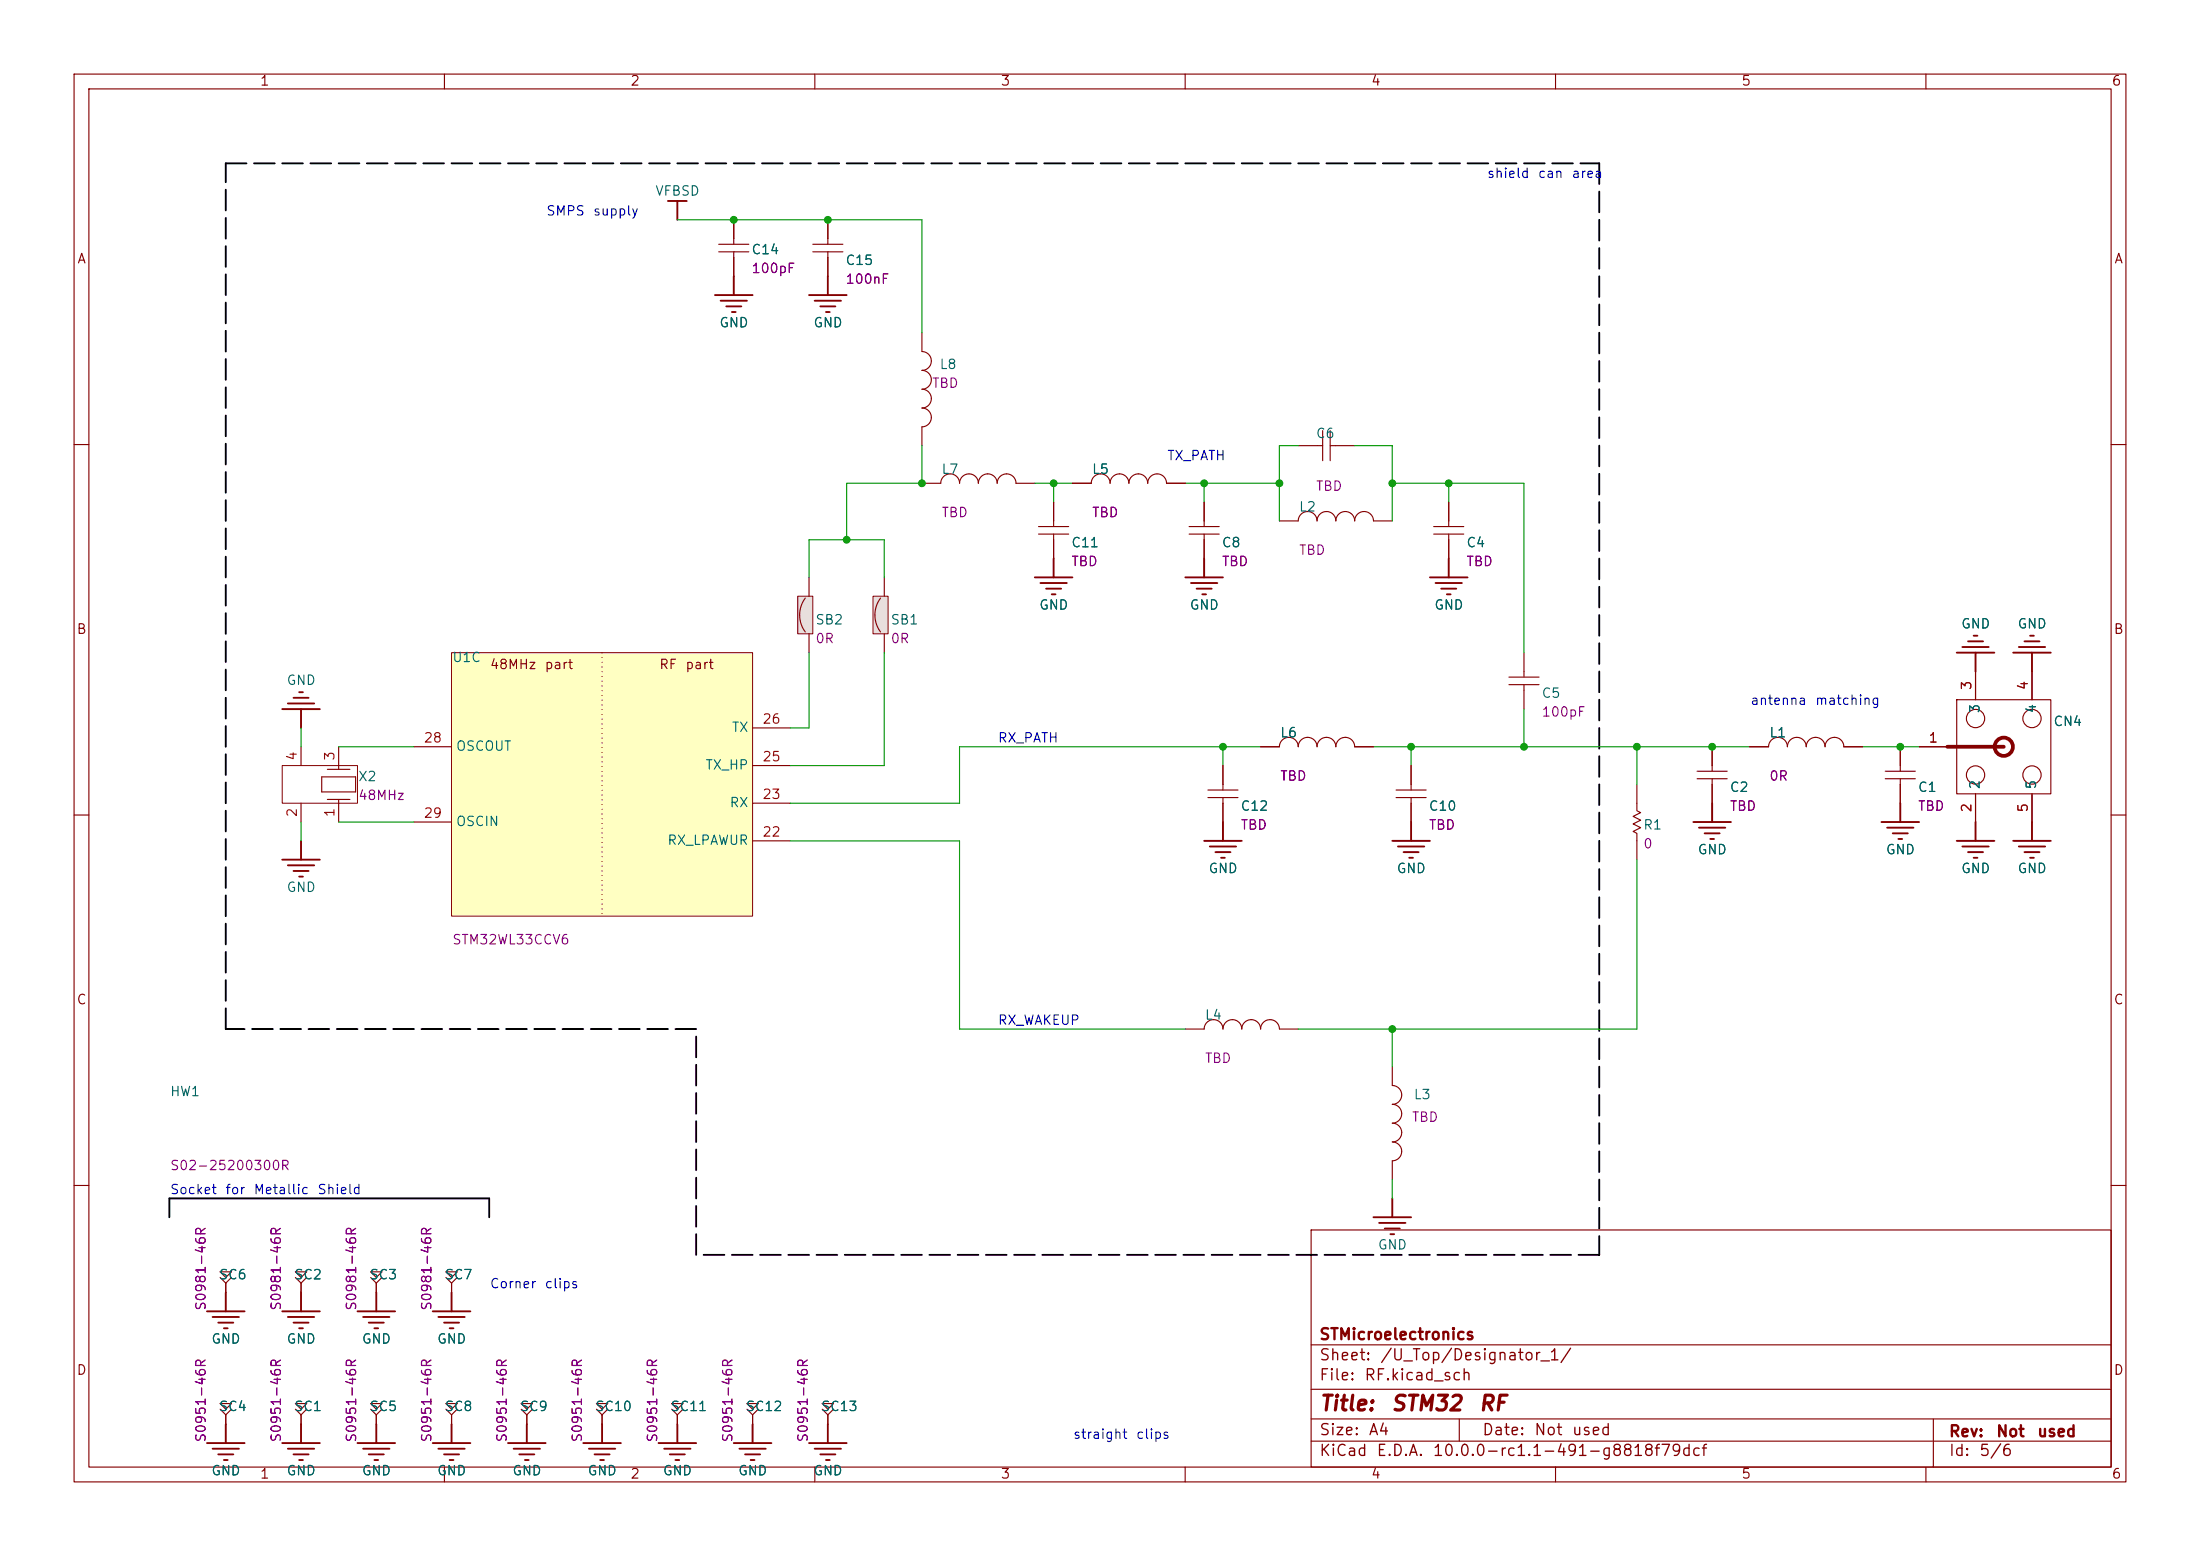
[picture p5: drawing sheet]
<svg xmlns="http://www.w3.org/2000/svg" width="297mm" height="210mm" viewBox="0 0 297 210" stroke-linecap="round" stroke-linejoin="round" font-family="sans-serif">
<g fill="none" stroke="#840000" stroke-width=".15">
<path d="M10 10h277v190h-277zM12 12h273v186h-273zM60 10v2M110 10v2M160 10v2M210 10v2M260 10v2M97 33h4.1M97 34h4.1M99.1 29.7v3.3M99.1 34v3.3M109.7 33h4.1"/>
<path d="M109.7 34h4.1M111.8 29.7v3.3M111.8 34v3.3M10 60h2M144.8 65.2h2.5a1.27 1.27 0 0 1 1.3-1.2 1.27 1.27 0 0 1 1.3 1.2 1.27 1.27 0 0 1 1.2-1.2 1.27 1.27 0 0 1 1.3 1.2 1.27 1.27 0 0 1 1.3-1.2 1.27 1.27 0 0 1 1.2 1.2 1.27 1.27 0 0 1 1.3-1.2 1.27 1.27 0 0 1 1.3 1.2h2.5M160.5 72.1h4.1M160.5 71.1h4.1M162.6 67.8v3.3M162.6 72.1v3.3M172.7 70.3h2.6a1.27 1.27 0 0 1 1.2-1.3 1.27 1.27 0 0 1 1.3 1.3 1.27 1.27 0 0 1 1.3-1.3 1.27 1.27 0 0 1 1.2 1.3 1.27 1.27 0 0 1 1.3-1.3 1.27 1.27 0 0 1 1.3 1.3 1.27 1.27 0 0 1 1.3-1.3 1.27 1.27 0 0 1 1.2 1.3h2.6M285 60h2M10 110h2"/>
<path d="M40.6 100.8v2.5M40.6 108.4v2.5M43.4 104.9h4.6v2h-4.6zM44.2 103.8h3M44.2 107.9h3M45.7 100.8v3M45.7 107.9v3M236.2 100.8h2.6a1.27 1.27 0 0 1 1.2-1.3 1.27 1.27 0 0 1 1.3 1.3 1.27 1.27 0 0 1 1.3-1.3 1.27 1.27 0 0 1 1.2 1.3 1.27 1.27 0 0 1 1.3-1.3 1.27 1.27 0 0 1 1.3 1.3 1.27 1.27 0 0 1 1.3-1.3 1.27 1.27 0 0 1 1.2 1.3h2.6M285 110h2M10 160h2M177 166h108v32h-108zM285 160h2"/>
<path d="M60 198v2M110 198v2M160 198v2M177 194.5h108M177 191.5h108M177 187.5h108M177 181.5h108M197 191.5v3M210 198v2M260 198v2M261 191.5v6.5"/>
</g>
<g fill="none" stroke="#840000" stroke-width=".25">
<path d="M90.2 27.1h2.5M91.4 27.1v2.6M109.2 39.8h5.1M111.8 37.3v2.5M110 40.6h3.5M110.7 41.4h2.1M111.5 42.1h.5M160 77.9h5.1M160.8 78.7h3.5M161.5 79.5h2.1M162.6 75.4v2.5M38.1 95.7h5.1"/>
<path d="M38.9 94.9h3.5M39.6 94.2h2.1M40.4 93.4h.5M40.6 95.7v2.5M162.3 80.2h.5M254 110.9h5.1M254.8 111.7h3.5M255.5 112.5h2.1M256.3 113.2h.5M256.5 108.4v2.5M264.2 113.5h5M264.9 114.2h3.6"/>
<path d="M265.7 115h2M266.4 115.8h.6M266.7 110.9v2.6M271.8 113.5h5.1M272.5 114.2h3.6M273.3 115h2M274.1 115.8h.5M274.3 110.9v2.6"/>
</g>
<path d="M38.1 103.3h10.2v5.1h-10.2z" fill="none" stroke="#800000" stroke-width=".14"/>
<path d="M61 88.1h40.6v35.5h-40.6z" fill="#ffffc2"/>
<path d="M81.3 88.1v35.5" fill="none" stroke="#840000" stroke-width=".15" stroke-dasharray="0 .6"/>
<path d="M61 88.1h40.6v35.5h-40.6z" fill="none" stroke="#800000" stroke-width=".14"/>
<g fill="none" stroke="#840000" stroke-width=".15">
<path d="M178.6 58.1v4.1M179.6 58.1v4.1M140.2 72.1h4.1M140.2 71.1h4.1M142.2 67.8v3.3M142.2 72.1v3.3M175.3 60.1h3.3M179.6 60.1h3.3M193.5 72.1h4.1M193.5 71.1h4.1M195.6 67.8v3.3M195.6 72.1v3.3"/>
<path d="M101.6 98.2h5.1M55.9 100.8h5.1M55.9 110.9h5.1M101.6 113.5h5.1M101.6 108.4h5.1M101.6 103.3h5.1M29.7 171.7h1.5l-.7 .7zM29.7 172.4l.8 .8M30.5 173.2v1.2M31.2 172.4l-.7 .8M39.9 172.4l.7 .8M39.9 171.7h1.5l-.8 .7z"/>
<path d="M40.6 173.2v1.2M41.4 172.4l-.8 .8M29.7 189.4h1.5l-.7 .8zM29.7 190.2l.8 .8M30.5 191v1.2M31.2 190.2l-.7 .8M39.9 189.4h1.5l-.8 .8zM39.9 190.2l.7 .8M40.6 191v1.2M41.4 190.2l-.8 .8M50 189.4h1.6l-.8 .8zM50 190.2l.8 .8"/>
<path d="M50.8 191v1.2M51.6 190.2l-.8 .8M60.2 189.4h1.5l-.7 .8zM60.2 190.2l.8 .8M61 191v1.2M61.7 190.2l-.7 .8M70.4 190.2l.7 .8M70.4 189.4h1.5l-.8 .8zM71.1 191v1.2M71.9 190.2l-.8 .8M80.5 189.4h1.5l-.7 .8zM80.5 190.2l.8 .8"/>
<path d="M81.3 191v1.2M82 190.2l-.7 .8M90.7 189.4h1.5l-.8 .8zM90.7 190.2l.7 .8M91.4 191v1.2M92.2 190.2l-.8 .8"/>
</g>
<g fill="none" stroke="#840000" stroke-width=".25">
<path d="M96.5 39.8h5.1M99.1 37.3v2.5M97.3 40.6h3.5M98 41.4h2.1M98.8 42.1h.5M139.7 77.9h5.1M140.5 78.7h3.5M141.2 79.5h2.1M142.2 75.4v2.5M193 77.9h5.1M193.8 78.7h3.6M194.6 79.5h2"/>
<path d="M195.6 75.4v2.5M142 80.2h.5M195.3 80.2h.5M38.1 116h5.1M38.9 116.8h3.5M39.6 117.6h2.1M40.4 118.3h.5M40.6 113.5v2.5M27.9 177h5.1M28.7 177.7h3.6M29.5 178.5h2M30.2 179.3h.5"/>
<path d="M30.5 174.4v2.6M38.1 177h5.1M38.9 177.7h3.5M39.6 178.5h2.1M40.4 179.3h.5M40.6 174.4v2.6M27.9 194.8h5.1M28.7 195.5h3.6M29.5 196.3h2M30.2 197.1h.5M30.5 192.2v2.6M38.1 194.8h5.1"/>
<path d="M38.9 195.5h3.5M39.6 196.3h2.1M40.4 197.1h.5M40.6 192.2v2.6M48.3 194.8h5M49 195.5h3.6M49.8 196.3h2M50.5 197.1h.6M50.8 192.2v2.6M58.4 194.8h5.1M59.2 195.5h3.5M59.9 196.3h2.1"/>
<path d="M60.7 197.1h.5M61 192.2v2.6M68.6 194.8h5.1M69.3 195.5h3.6M70.1 196.3h2M70.9 197.1h.5M71.1 192.2v2.6M78.7 194.8h5.1M79.5 195.5h3.6M80.3 196.3h2M81 197.1h.5M81.3 192.2v2.6"/>
<path d="M99.1 194.8h5M99.8 195.5h3.6M100.6 196.3h2M101.3 197.1h.6M101.6 192.2v2.6M109.2 194.8h5.1M110 195.5h3.5M110.7 196.3h2.1M111.5 197.1h.5M111.8 192.2v2.6"/>
</g>
<path d="M117.9 80.5h2v5h-2z" fill="#e0e0e0"/>
<path d="M119.4 77.9v2.6M118.9 80.7a3.8 3.8 0 0 0 0 4.6M119.4 85.5v2.6" fill="none" stroke="#840000" stroke-width=".15"/>
<path d="M117.9 80.5h2v5h-2z" fill="none" stroke="#800000" stroke-width=".14"/>
<path d="M107.7 80.5h2v5h-2z" fill="#e0e0e0"/>
<g fill="none" stroke="#840000" stroke-width=".15">
<path d="M99.1 29.7v2.5M99.1 34.7v2.6M111.8 29.7v2.5M111.8 34.7v2.6M124.5 44.9v2.5a1.27 1.27 0 0 1 1.2 1.3 1.27 1.27 0 0 1-1.2 1.3 1.27 1.27 0 0 1 1.2 1.3 1.27 1.27 0 0 1-1.2 1.2 1.27 1.27 0 0 1 1.2 1.3 1.27 1.27 0 0 1-1.2 1.3 1.27 1.27 0 0 1 1.2 1.2 1.27 1.27 0 0 1-1.2 1.3v2.5M109.2 77.9v2.6M124.5 65.2h2.5a1.27 1.27 0 0 1 1.3-1.2 1.27 1.27 0 0 1 1.2 1.2 1.27 1.27 0 0 1 1.3-1.2 1.27 1.27 0 0 1 1.3 1.2M132.1 65.2a1.27 1.27 0 0 1 1.3-1.2 1.27 1.27 0 0 1 1.2 1.2 1.27 1.27 0 0 1 1.3-1.2 1.27 1.27 0 0 1 1.3 1.2h2.5M142.2 67.8v2.5M142.2 72.8v2.6M144.8 65.2h2.5M157.5 65.2h2.5"/>
<path d="M162.6 67.8v2.5M162.6 72.8v2.6M195.6 67.8v2.5M195.6 72.8v2.6M108 83a3.8 3.8 0 0 0 .7 2.3M108.7 80.7a3.8 3.8 0 0 0-.8 2.3M109.2 85.5v2.6M203.7 92.4h4.1M203.7 91.4h4.1M205.7 88.1v3.3M205.7 92.4v3.3M264.2 94.4h12.7v12.7h-12.7z"/>
<path d="M266.7 90.6v3.8M274.3 90.6v3.8M163.1 107.6h4M163.1 106.6h4M165.1 103.3v3.3M165.1 107.6v3.3M170.2 100.8h2.5a1.27 1.27 0 0 1 1.3-1.3 1.27 1.27 0 0 1 1.3 1.3 1.27 1.27 0 0 1 1.2-1.3 1.27 1.27 0 0 1 1.3 1.3 1.27 1.27 0 0 1 1.3-1.3 1.27 1.27 0 0 1 1.2 1.3 1.27 1.27 0 0 1 1.3-1.3 1.27 1.27 0 0 1 1.3 1.3h2.5M188.5 107.6h4M188.5 106.6h4M190.5 103.3v3.3M190.5 107.6v3.3M221 105.9v3.5l.5 .3-1 .5 1 .5-1 .5 1 .5-1 .5 .5 .3v3.5"/>
<path d="M229.1 105.1h4.1M229.1 104.1h4.1M231.1 100.8v3.3M231.1 105.1v3.3M236.2 100.8h2.6M248.9 100.8h2.6M254.5 105.1h4.1M254.5 104.1h4.1M256.5 100.8v3.3M256.5 105.1v3.3M259.1 100.8h3.8M266.7 107.1v3.8"/>
<path d="M274.3 107.1v3.8M160 138.9h2.6a1.27 1.27 0 0 1 1.2-1.3 1.27 1.27 0 0 1 1.3 1.3 1.27 1.27 0 0 1 1.3-1.3 1.27 1.27 0 0 1 1.2 1.3 1.27 1.27 0 0 1 1.3-1.3 1.27 1.27 0 0 1 1.3 1.3 1.27 1.27 0 0 1 1.3-1.3 1.27 1.27 0 0 1 1.2 1.3h2.6M188 144v2.5a1.27 1.27 0 0 1 1.2 1.3 1.27 1.27 0 0 1-1.2 1.3 1.27 1.27 0 0 1 1.2 1.2 1.27 1.27 0 0 1-1.2 1.3M188 151.6a1.27 1.27 0 0 1 1.2 1.3 1.27 1.27 0 0 1-1.2 1.2 1.27 1.27 0 0 1 1.2 1.3 1.27 1.27 0 0 1-1.2 1.3v2.5M30.5 173.2v1.2M40.6 173.2v1.2M50 171.7h1.6l-.8 .7zM50 172.4l.8 .8M50.8 173.2v1.2M51.6 172.4l-.8 .8M60.2 172.4l.8 .8M60.2 171.7h1.5l-.7 .7z"/>
<path d="M61 173.2v1.2M61.7 172.4l-.7 .8M30.5 191v1.2M40.6 191v1.2M50.8 191v1.2M61 191v1.2M71.1 191v1.2M81.3 191v1.2M91.4 191v1.2M100.8 190.2l.8 .8M100.8 189.4h1.6l-.8 .8zM101.6 191v1.2"/>
<path d="M102.4 190.2l-.8 .8M111 189.4h1.5l-.7 .8zM111 190.2l.8 .8M111.8 191v1.2M112.5 190.2l-.7 .8"/>
<circle cx="266.7" cy="97" r="1.23"/>
<circle cx="274.3" cy="97" r="1.23"/>
<circle cx="266.7" cy="104.6" r="1.23"/>
<circle cx="274.3" cy="104.6" r="1.23"/>
</g>
<path d="M107.7 80.5h2v5h-2z" fill="none" stroke="#800000" stroke-width=".14"/>
<g fill="none" stroke="#840000" stroke-width=".25">
<path d="M264.2 88.1h5M264.9 87.3h3.6M265.7 86.6h2M266.4 85.8h.6M266.7 88.1v2.5M271.8 88.1h5.1M272.5 87.3h3.6M273.3 86.6h2M274.1 85.8h.5M274.3 88.1v2.5M162.6 113.5h5M163.3 114.2h3.6"/>
<path d="M164.1 115h2M164.8 115.8h.6M165.1 110.9v2.6M188 113.5h5M188.7 114.2h3.6M189.5 115h2M190.2 115.8h.6M190.5 110.9v2.6M228.6 110.9h5.1M229.4 111.7h3.5M230.1 112.5h2.1M230.9 113.2h.5"/>
<path d="M231.1 108.4v2.5M48.3 177h5M49 177.7h3.6M49.8 178.5h2M50.5 179.3h.6M50.8 174.4v2.6M58.4 177h5.1M59.2 177.7h3.5M59.9 178.5h2.1M60.7 179.3h.5M61 174.4v2.6M185.4 164.3h5.1"/>
<path d="M186.2 165h3.5M186.9 165.8h2.1M187.7 166.6h.5M188 161.7v2.6M88.9 194.8h5.1M89.7 195.5h3.5M90.4 196.3h2.1M91.2 197.1h.5M91.4 192.2v2.6"/>
</g>
<g fill="none" stroke="#840000" stroke-width=".51">
<path d="M262.9 100.8h7.6"/>
<circle cx="270.5" cy="100.8" r="1.23"/>
</g>
<path d="M30.5 22h185.4M215.9 22v147.4M30.5 138.9v-116.9M94 138.9h-63.5M94 169.4v-30.5M215.9 169.4h-121.9" fill="none" stroke="#000" stroke-width=".25" stroke-dasharray="2.8 1"/>
<path d="M22.9 164.3v-2.6h43.1v2.6" fill="none" stroke="#000" stroke-width=".25"/>
<g fill="none" stroke="#009600" stroke-width=".15">
<path d="M91.4 29.7h33.1v15.2M109.2 77.9v-5.1h10.2v5.1M124.5 60.1v5.1h-10.2v7.6M139.7 65.2h5.1M142.2 65.2v2.6M160 65.2h12.7M162.6 65.2v2.6M175.3 60.1h-2.6v10.2M182.9 60.1h5.1v10.2M188 65.2h17.7v22.9M195.6 65.2v2.6M40.6 98.2v2.6"/>
<path d="M109.2 88.1v10.1h-2.5M119.4 88.1v15.2h-12.7M205.7 95.7v5.1M40.6 110.9v2.6M45.7 100.8h10.2M45.7 110.9h10.2M106.7 113.5h22.8v25.4h30.5M165.1 100.8v2.5M170.2 100.8h-40.7v7.6h-22.8M185.4 100.8h50.8M190.5 100.8v2.5M221 116v22.9h-45.7"/>
<path d="M221 100.8v5.1M251.5 100.8h7.6M188 138.9v5.1M188 159.2v2.5"/>
</g>
<g fill="#009600" stroke="#009600" stroke-width=".14">
<circle cx="195.6" cy="65.2" r=".46"/>
<circle cx="172.7" cy="65.2" r=".46"/>
<circle cx="162.6" cy="65.2" r=".46"/>
<circle cx="142.2" cy="65.2" r=".46"/>
<circle cx="188" cy="138.9" r=".46"/>
<circle cx="165.1" cy="100.8" r=".46"/>
<circle cx="114.3" cy="72.8" r=".46"/>
<circle cx="124.5" cy="65.2" r=".46"/>
<circle cx="99.1" cy="29.7" r=".46"/>
<circle cx="111.8" cy="29.7" r=".46"/>
<circle cx="256.5" cy="100.8" r=".46"/>
<circle cx="188" cy="65.2" r=".46"/>
<circle cx="221" cy="100.8" r=".46"/>
<circle cx="205.7" cy="100.8" r=".46"/>
<circle cx="190.5" cy="100.8" r=".46"/>
<circle cx="231.1" cy="100.8" r=".46"/>
</g>
<g font-size="2" fill="#840000">
<text x="178" y="190.9">Title:</text>
<text x="187.7" y="190.9">STM32</text>
<text x="199.5" y="190.9">RF</text>
</g>
<g font-size="1.5" fill="#840000">
<text x="178" y="184">Sheet:</text>
<text x="178" y="181.2">STMicroelectronics</text>
<text x="186.2" y="184">/U_Top/Designator_1/</text>
<text x="178" y="186.7">File:</text>
<text x="184.1" y="186.7">RF.kicad_sch</text>
<text x="178" y="196.9">KiCad</text>
<text x="178" y="194.1">Size:</text>
<text x="184.7" y="194.1">A4</text>
<text x="185.7" y="196.9">E.D.A.</text>
<text x="193.3" y="196.9">10.0.0-rc1.1-491-g8818f79dcf</text>
<text x="200" y="194.1">Date:</text>
<text x="207" y="194.1">Not</text>
<text x="212.1" y="194.1">used</text>
<text x="263" y="194.3">Rev:</text>
<text x="263" y="196.9">Id:</text>
<text x="267.1" y="196.9">5/6</text>
<text x="269.4" y="194.3">Not</text>
<text x="274.9" y="194.3">used</text>
</g>
<g font-size="1.3" fill="#840000">
<text x="35" y="11.9">1</text>
<text x="85" y="11.9">2</text>
<text x="135" y="11.9">3</text>
<text x="185" y="11.9">4</text>
<text x="235" y="11.9">5</text>
<text x="285" y="11.9">6</text>
<text x="10.3" y="35.9">A</text>
<text x="285.3" y="35.9">A</text>
<text x="10.3" y="85.9">B</text>
<text x="285.3" y="85.9">B</text>
<text x="66" y="90.6">48MHz</text>
<text x="73.4" y="90.6">part</text>
<text x="88.9" y="90.6">RF</text>
<text x="92.4" y="90.6">part</text>
<text x="10.3" y="135.9">C</text>
<text x="285.3" y="135.9">C</text>
<text x="10.3" y="185.9">D</text>
<text x="285.3" y="185.9">D</text>
<text x="35" y="199.9">1</text>
<text x="85" y="199.9">2</text>
<text x="135" y="199.9">3</text>
<text x="185" y="199.9">4</text>
<text x="235" y="199.9">5</text>
<text x="285" y="199.9">6</text>
</g>
<g font-size="1.3" fill="#0000c2">
<text x="73.7" y="29.4">SMPS</text>
<text x="80" y="29.4">supply</text>
<text x="200.7" y="24.3">shield</text>
<text x="207.5" y="24.3">can</text>
<text x="212.1" y="24.3">area</text>
<text x="157.5" y="62.4">TX_PATH</text>
<text x="236.2" y="95.5">antenna</text>
<text x="245" y="95.5">matching</text>
<text x="134.6" y="100.5">RX_PATH</text>
<text x="134.6" y="138.6">RX_WAKEUP</text>
<text x="22.9" y="161.5">Socket</text>
<text x="30.3" y="161.5">for</text>
<text x="34.2" y="161.5">Metallic</text>
<text x="42.8" y="161.5">Shield</text>
<text x="66" y="174.2">Corner</text>
<text x="73.4" y="174.2">clips</text>
<text x="144.8" y="194.5">straight</text>
<text x="153.3" y="194.5">clips</text>
</g>
<g font-size="1.3" fill="#006464">
<text x="88.4" y="26.7">VFBSD</text>
<text x="101.4" y="34.6">C14</text>
<text x="114.1" y="36.1">C15</text>
<text x="97" y="44.5">GND</text>
<text x="109.7" y="44.5">GND</text>
<text x="126.8" y="50.1">L8</text>
<text x="177.6" y="59.4">C6</text>
<text x="127" y="64.3">L7</text>
<text x="147.3" y="64.3">L5</text>
<text x="175.3" y="69.4">L2</text>
<text x="144.5" y="74.2">C11</text>
<text x="164.9" y="74.2">C8</text>
<text x="197.9" y="74.2">C4</text>
<text x="140.2" y="82.6">GND</text>
<text x="160.5" y="82.6">GND</text>
<text x="193.5" y="82.6">GND</text>
<text x="61" y="89.7">U1C</text>
<text x="110" y="84.6">SB2</text>
<text x="120.2" y="84.6">SB1</text>
<text x="264.7" y="85.1">GND</text>
<text x="272.3" y="85.1">GND</text>
<text x="38.6" y="92.8">GND</text>
<text x="208" y="94.5">C5</text>
<text x="61.5" y="101.7">OSCOUT</text>
<text x="98.7" y="99.1">TX</text>
<text x="172.7" y="99.8">L6</text>
<text x="238.8" y="99.8">L1</text>
<text x="267.6" y="96.4" transform="rotate(-90 267.6 96.4)">3</text>
<text x="275.2" y="96.4" transform="rotate(-90 275.2 96.4)">4</text>
<text x="277.1" y="98.3">CN4</text>
<text x="48.3" y="105.8">X2</text>
<text x="95.1" y="104.2">TX_HP</text>
<text x="233.4" y="107.2">C2</text>
<text x="258.8" y="107.2">C1</text>
<text x="267.6" y="106.6" transform="rotate(-90 267.6 106.6)">2</text>
<text x="275.2" y="106.6" transform="rotate(-90 275.2 106.6)">5</text>
<text x="61.5" y="111.8">OSCIN</text>
<text x="98.4" y="109.3">RX</text>
<text x="167.4" y="109.7">C12</text>
<text x="192.8" y="109.7">C10</text>
<text x="221.8" y="112.3">R1</text>
<text x="90" y="114.4">RX_LPAWUR</text>
<text x="163.1" y="118.2">GND</text>
<text x="188.5" y="118.2">GND</text>
<text x="229.1" y="115.6">GND</text>
<text x="254.5" y="115.6">GND</text>
<text x="264.7" y="118.2">GND</text>
<text x="272.3" y="118.2">GND</text>
<text x="38.6" y="120.7">GND</text>
<text x="162.6" y="137.9">L4</text>
<text x="22.9" y="148.3">HW1</text>
<text x="190.8" y="148.7">L3</text>
<text x="29.5" y="173">SC6</text>
<text x="39.6" y="173">SC2</text>
<text x="49.8" y="173">SC3</text>
<text x="60" y="173">SC7</text>
<text x="185.9" y="169">GND</text>
<text x="28.4" y="181.7">GND</text>
<text x="38.6" y="181.7">GND</text>
<text x="48.8" y="181.7">GND</text>
<text x="58.9" y="181.7">GND</text>
<text x="29.5" y="190.8">SC4</text>
<text x="39.6" y="190.8">SC1</text>
<text x="49.8" y="190.8">SC5</text>
<text x="60" y="190.8">SC8</text>
<text x="70.1" y="190.8">SC9</text>
<text x="80.3" y="190.8">SC10</text>
<text x="90.4" y="190.8">SC11</text>
<text x="100.6" y="190.8">SC12</text>
<text x="110.8" y="190.8">SC13</text>
<text x="28.4" y="199.4">GND</text>
<text x="38.6" y="199.4">GND</text>
<text x="48.8" y="199.4">GND</text>
<text x="58.9" y="199.4">GND</text>
<text x="69.1" y="199.4">GND</text>
<text x="79.2" y="199.4">GND</text>
<text x="89.4" y="199.4">GND</text>
<text x="99.6" y="199.4">GND</text>
<text x="109.7" y="199.4">GND</text>
</g>
<g font-size="1.3" fill="#840084">
<text x="101.4" y="37.2">100pF</text>
<text x="114.1" y="38.6">100nF</text>
<text x="125.7" y="52.7">TBD</text>
<text x="127" y="70.1">TBD</text>
<text x="147.3" y="70.1">TBD</text>
<text x="177.6" y="66.6">TBD</text>
<text x="144.5" y="76.7">TBD</text>
<text x="164.9" y="76.7">TBD</text>
<text x="175.3" y="75.2">TBD</text>
<text x="197.9" y="76.7">TBD</text>
<text x="110" y="87.1">0R</text>
<text x="120.2" y="87.1">0R</text>
<text x="208" y="97">100pF</text>
<text x="172.7" y="105.7">TBD</text>
<text x="238.8" y="105.7">0R</text>
<text x="48.3" y="108.3">48MHz</text>
<text x="167.4" y="112.3">TBD</text>
<text x="192.8" y="112.3">TBD</text>
<text x="233.4" y="109.7">TBD</text>
<text x="258.8" y="109.7">TBD</text>
<text x="221.8" y="114.8">0</text>
<text x="61" y="127.8">STM32WL33CCV6</text>
<text x="162.6" y="143.8">TBD</text>
<text x="190.5" y="151.7">TBD</text>
<text x="22.9" y="158.3">S02-25200300R</text>
<text x="28.1" y="177" transform="rotate(-90 28.1 177)">S0981-46R</text>
<text x="38.2" y="177" transform="rotate(-90 38.2 177)">S0981-46R</text>
<text x="48.4" y="177" transform="rotate(-90 48.4 177)">S0981-46R</text>
<text x="58.6" y="177" transform="rotate(-90 58.6 177)">S0981-46R</text>
<text x="28.1" y="194.8" transform="rotate(-90 28.1 194.8)">S0951-46R</text>
<text x="38.2" y="194.8" transform="rotate(-90 38.2 194.8)">S0951-46R</text>
<text x="48.4" y="194.8" transform="rotate(-90 48.4 194.8)">S0951-46R</text>
<text x="58.6" y="194.8" transform="rotate(-90 58.6 194.8)">S0951-46R</text>
<text x="68.7" y="194.8" transform="rotate(-90 68.7 194.8)">S0951-46R</text>
<text x="78.9" y="194.8" transform="rotate(-90 78.9 194.8)">S0951-46R</text>
<text x="89" y="194.8" transform="rotate(-90 89 194.8)">S0951-46R</text>
<text x="99.2" y="194.8" transform="rotate(-90 99.2 194.8)">S0951-46R</text>
<text x="109.4" y="194.8" transform="rotate(-90 109.4 194.8)">S0951-46R</text>
</g>
<g font-size="1.3" fill="#a90000">
<text x="266.4" y="93.2" transform="rotate(-90 266.4 93.2)">3</text>
<text x="274.1" y="93.2" transform="rotate(-90 274.1 93.2)">4</text>
<text x="57.1" y="100.5">28</text>
<text x="102.8" y="98">26</text>
<text x="260.3" y="100.5">1</text>
<text x="40.4" y="102.8" transform="rotate(-90 40.4 102.8)">4</text>
<text x="45.5" y="102.8" transform="rotate(-90 45.5 102.8)">3</text>
<text x="102.8" y="103.1">25</text>
<text x="40.4" y="110.4" transform="rotate(-90 40.4 110.4)">2</text>
<text x="45.5" y="110.4" transform="rotate(-90 45.5 110.4)">1</text>
<text x="57.1" y="110.7">29</text>
<text x="102.8" y="113.2">22</text>
<text x="102.8" y="108.2">23</text>
<text x="266.4" y="109.7" transform="rotate(-90 266.4 109.7)">2</text>
<text x="274.1" y="109.7" transform="rotate(-90 274.1 109.7)">5</text>
</g>
</svg>
